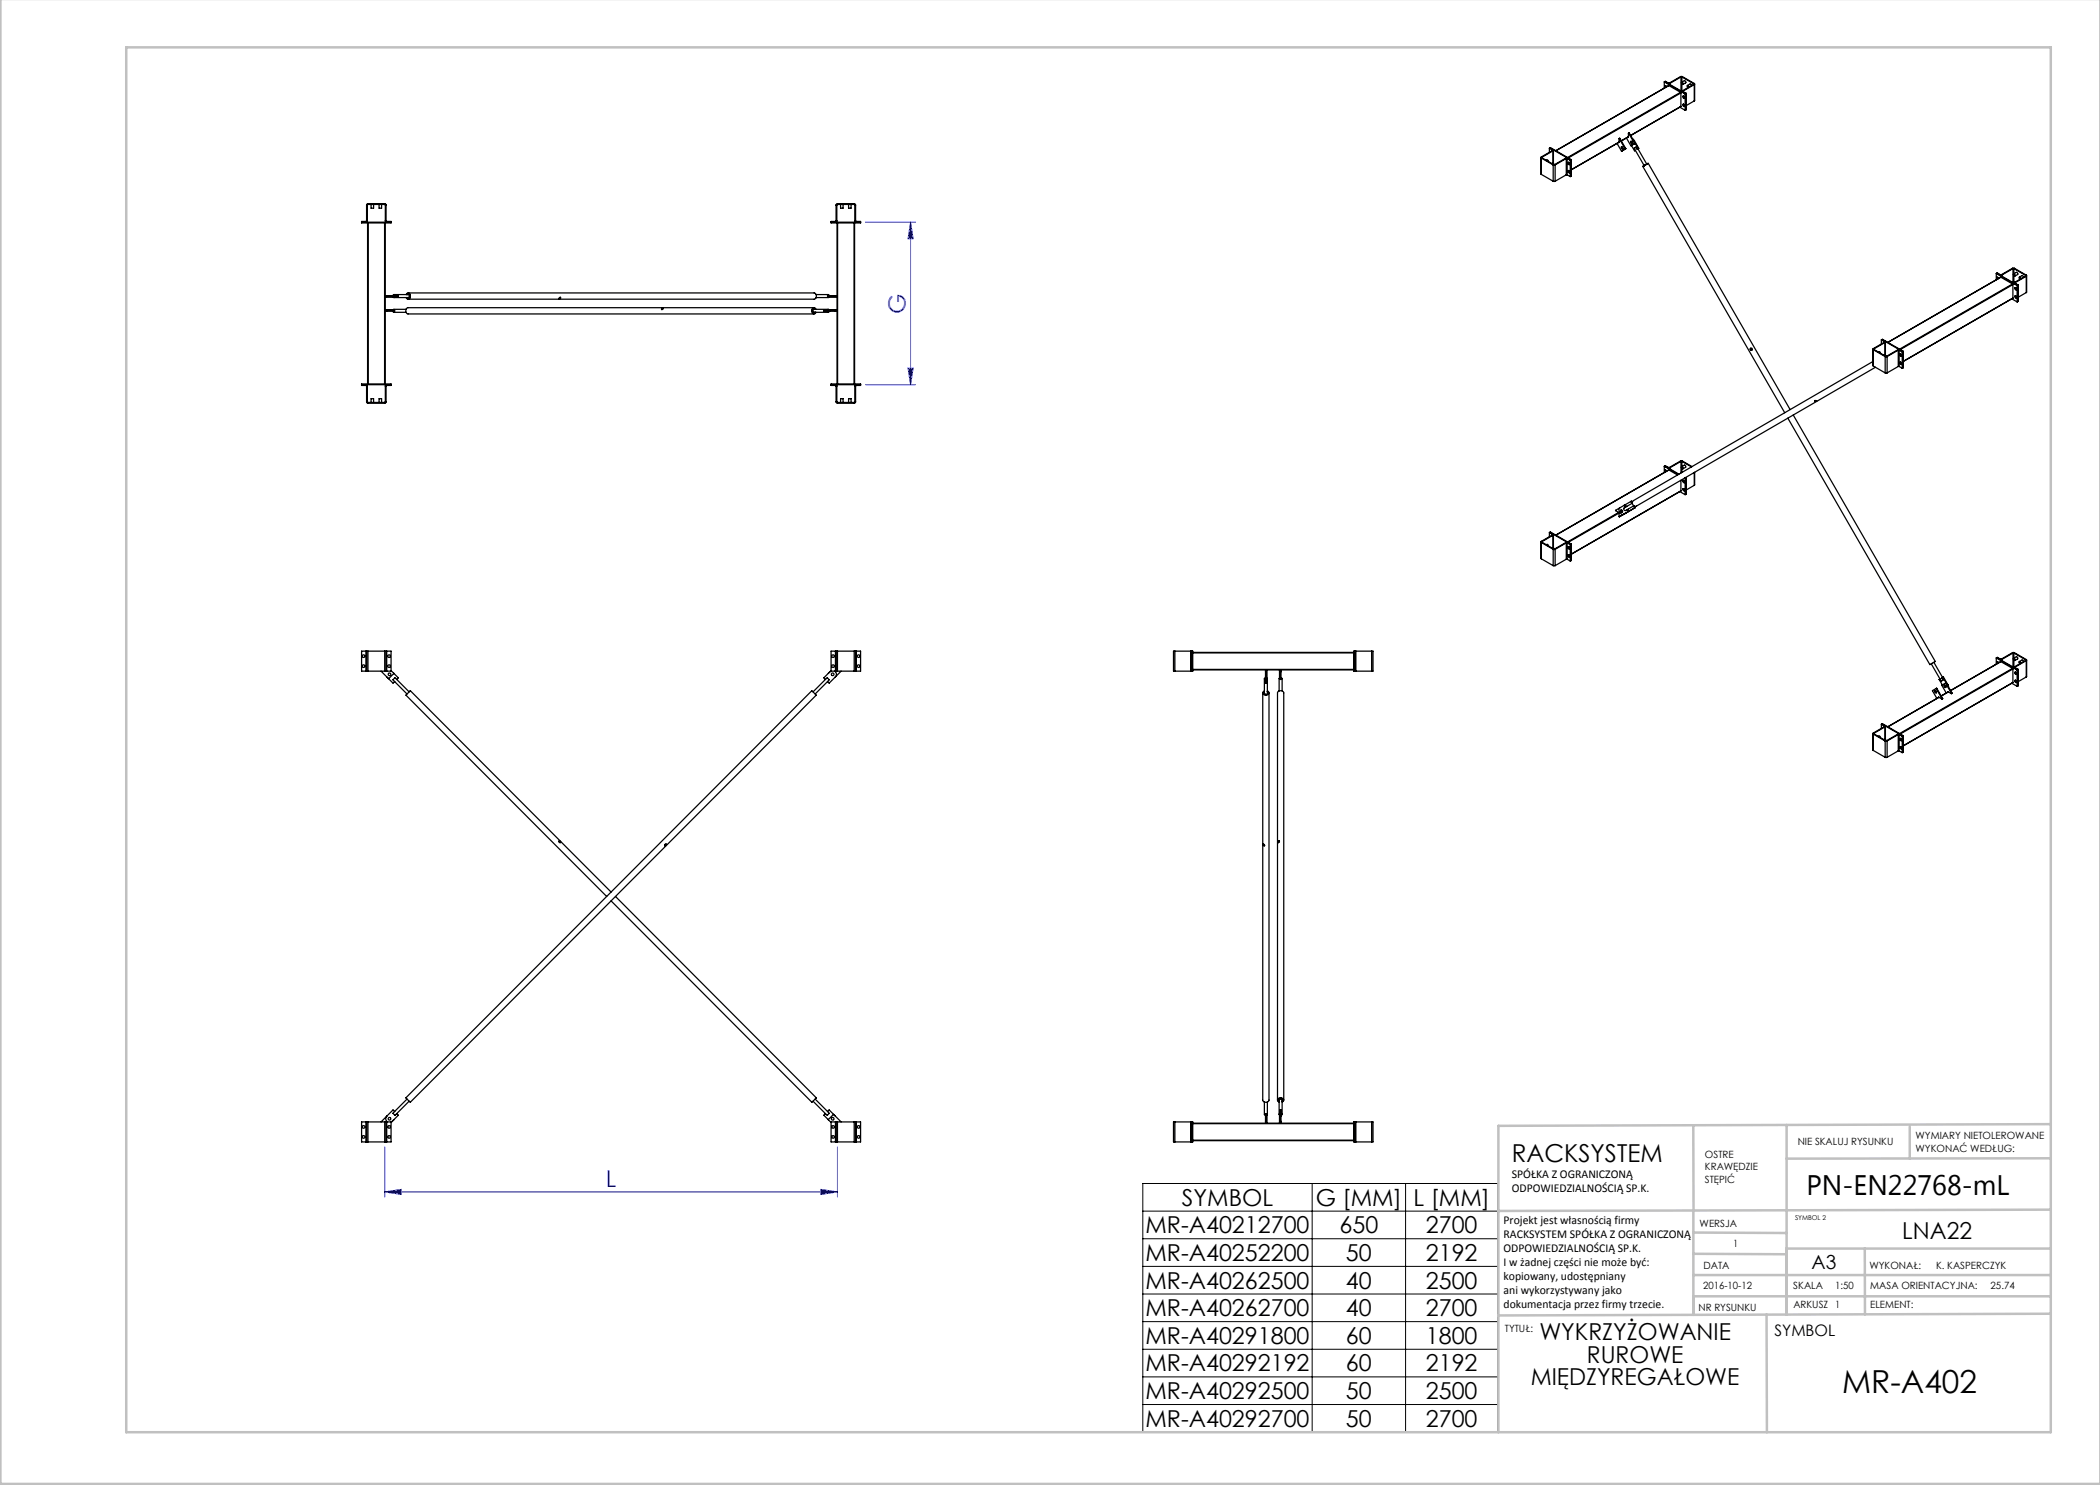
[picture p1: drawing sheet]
<svg xmlns="http://www.w3.org/2000/svg" width="420mm" height="297mm" viewBox="0 0 420 297" stroke-linecap="round" stroke-linejoin="round" font-family="sans-serif">
<path d="M173.1 44.4h10M182.1 44.4l.5 3.3h-1zM182.1 44.4v32.5M173.1 76.9h10M181.6 73.6h1l-.5 3.3zM76.9 238.4l3.3-.5v1zM76.9 229.4v10M76.9 238.4h90.6M164.2 237.9l3.3 .5-3.3 .5zM167.5 229.4v10" fill="none" stroke="#00f" stroke-width=".2"/>
<path d="M228.6 236.7h71v49.7h-71zM262.4 236.7v49.7M281.1 236.7v49.7M228.6 242.2h71M228.6 247.8h71M228.6 253.3h71M228.6 258.8h71M228.6 264.3h71M228.6 269.9h71M228.6 275.4h71M228.6 280.9h71" fill="none" stroke="#000" stroke-width=".2"/>
<g fill="none" stroke="#c0c0c0" stroke-width=".5">
<path d="M.1 -.1v296.9h419.9M25.2 9.5h385v276.9h-385zM338.7 225.2v16.9M357.3 225v37.9M382 225.4v6.3M410.1 224.8l-110.4 .4v61.2M410.1 231.7h-52.8M338.7 259.3h71.5M338.7 255h71.5M338.7 250.8l18.6 .1M338.7 246.5l18.6 .1M338.7 242.1v20.9"/>
<path d="M373 249.7v13.2M410.1 241.9l-110.4 .3M410.2 249.7h-52.9v13.2M353.3 262.9l.1 23.5M410.2 262.7l-110.5 .4"/>
</g>
<g fill="#00f">
<path d="M76.9 238.4l3.3-.5v1zM164.2 237.9l3.3 .5-3.3 .5z"/>
<path d="M181.6 73.6h1l-.5 3.3zM182.1 44.4l.5 3.3h-1z"/>
</g>
<g fill="none" stroke="#000" stroke-width=".25">
<path d="M332.9 16.4v1.2M332.9 16.4l4.1 2.4M333 16.3l4.1 2.4M333 16.3l.7 .3M333 16.3l-.1 .1M333.1 17.1l.1 .3M333.2 17.2l.1 .2M333.3 17.4a.2 .2 0 0 0-.1-.3 .2 .2 0 0 0-.3 .2 .2 .2 0 0 0 .2 .2M333.7 16.6l-.1 .1h.4M333.7 16.6h.2M333.7 17.1h.1M333.8 17.1l-22.6 13"/>
<path d="M333.8 17.1l2.3 1.4M333.9 16.6l.1 .1M334 16.7v.2M336.1 15.3h.4M336.1 15.3l-2.2 1.3M336.1 15.3l.1 .1M336.1 18.5l.1 .1M336.1 18.5l-22.6 13M336.2 18.6v2.7M336.2 18.6l-22.5 13M336.2 15.4h.2M336.2 15.4l-2.2 1.3"/>
<path d="M336.2 15.4v2.8M336.3 16.5a.21 .21 0 0 1 .3 .1 .21 .21 0 0 1-.2 .2zM336.3 16.4l.6-.3 .2 .2v.3l-.5 .3M336.4 15.4l2.3 1.4M336.4 15.4v1M336.4 16.8v1.5M336.4 18.3h.1M336.5 15.3l2.4 1.4M336.5 15.3l-.1 .1M336.5 18.1v.2h.1M336.5 18.1l.1 .1M336.6 19.2a.22 .22 0 0 1 .3 .2 .22 .22 0 0 1-.2 .3z"/>
<path d="M336.6 18.2v.1M336.6 18.3l.6 .4M336.7 19.2l.2 .4M336.8 19.2l.1 .3M337 18.8v3.3M337.1 18.7v3.3M337.1 18.7l-.1 .1M337.2 18.7h-.1M337.2 18.7v3.2l-.2 .2M337.5 17.1l.6-.3 .2 .3M337.8 17.4a.22 .22 0 0 0-.2-.3 .22 .22 0 0 0-.3 .2 .22 .22 0 0 0 .3 .2M338.7 16.8v.1"/>
<path d="M338.7 16.9l-2.2 1.2M338.7 16.9h.2M338.9 16.7v.2M338.9 16.9l-2.3 1.3M338.9 16.9v3.3M338.9 16.7l-.2 .1M338.9 16.8v3.4M308.2 31.5l.1 3.4M308.3 31.4v.2M308.3 31.4l.1 .1M308.3 34.9l2.3 1.3M308.3 31.6v3.3"/>
<path d="M308.3 31.6l2.3 1.4M308.4 31.5v.1M308.4 31.6h-.1M308.4 31.6l2.3 1.3M309.3 32.1l.2-.1 .2 .3M309.9 29.6l.6 .4M309.9 29.6v.9M310 29.6l4.2 2.4M310 29.6h-.1M310 29.6l.1-.1 4.2 2.4M310.4 32.7h.3l.1 .2M310.5 30h.2l-.1 .2"/>
<path d="M310.5 30v.1M310.5 30.1l.1 .1M310.5 30.1l-2.2 1.3M310.6 30.2l-2.2 1.3M310.6 30.2v2.4M310.6 33h.4M310.6 36.2h.4M310.6 33v3.2M310.7 30.1v2.6M310.7 32.9h.2M310.7 32.9l-.1 .1M310.9 32.9l.1 .1"/>
<path d="M311 33v3.2M313.1 31.6h.4l-.1 .1M313.1 31.6l-2.2 1.3M313.1 31.6l.2 .1M313.3 31.7h.1M313.3 35h.1M313.3 35l-2.3 1.2M313.3 31.7l-2.3 1.3M313.3 31.7v3.3M313.4 31.7l.6 .4M313.4 35l.6 .3M313.4 31.7v3.3"/>
<path d="M313.6 34.1a.22 .22 0 0 1 .3 .2 .22 .22 0 0 1-.1 .3zM313.6 32.5a.22 .22 0 0 1 .3 .1 .22 .22 0 0 1-.1 .3zM313.7 32.5l.2 .4M313.7 34.1l.2 .4M313.8 32.5l.1 .3M313.8 34.1l.1 .3M313.9 34.2h-.1M314 32.1v3.2M314.2 32l-.2 .1M314.2 32v3.3M314.2 35.3h-.2M314.3 31.9v3.3l-.1 .1"/>
<path d="M314.3 31.9l-.1 .1M323.4 28.7l.9 1.5M323.8 28.4l-9.5 5.6M323.9 27.7l-.1 .8M323.9 27.7l1.1 2.1M324 27.7h-.2M324 27.7h-.1M324 27.7l1.1 2M324.4 29.3l.2 .5M325 29.8l-.7 .4M325.1 29.7l-.8 .5M325.1 29.7l-.1 .1"/>
<path d="M325.3 27.6l.9 1.5 .7-.4M325.7 26.7h.1M325.7 27.3l-1.4 .9M325.7 26.7l-.1 .7M325.7 26.7l1.2 2M325.8 26.6h-.1M325.8 26.6l1.9 3.1M325.8 26.6l-.1 .1M326.1 27.1l10.1-5.8zM326.2 28.3l.3 .4M326.3 28.3l.2 .3M326.5 27.8l.4 .4"/>
<path d="M326.8 29.6l2 3.5M326.8 29.6l.4-.2zM326.9 28.2l.9 1.5-.4 .2-.2-.5M326.9 28.2h-.1M326.9 28.7l.1-.1-.7 .5 .6 1.1 .2-.1M327.6 29.8l1.8 3M328.6 33.3l28.3 49.2M328.7 33.2h.1M328.8 33.1l-.1 .1M329 33l-.4 .3 .2-.2M329 33l-.4 .2 .2-.1M329.4 32.8l.2-.1-.6 .3"/>
<path d="M329.4 32.8l-.4 .2M329.5 32.7l-.8 .5M329.5 32.7l-.1 .1M329.5 32.7h.1M329.6 32.7l28.4 49.2M336 21.4l1 .7M336.6 20.9a.22 .22 0 0 1 .3 .1 .22 .22 0 0 1-.2 .3zM336.7 20.8l.2 .5M336.8 20.9l.1 .2M338.9 20.2l-1.7 .9M72.3 44.4h5.9M73.2 44.3h-.9v.3h5.9v-.3h-.9"/>
<path d="M73.3 44.2l-.1 .1M73.3 41v3.2M73.3 41h.2M73.3 44.2h.2M73.5 44.2l-.2 .2-.1-.1M73.5 41v3.2M73.5 44.6v32.2M73.6 40.7l-.3 .3M73.6 40.9l-.1 .1M73.6 40.7v.2M73.6 40.9h3.3M73.6 40.7h3.3"/>
<path d="M73.6 44.6v32.2M74.2 40.9v.7h.5v-.7M75.8 40.9v.7h.5v-.7M76.9 44.6v32.2M76.9 40.9l.2 .1M76.9 40.7l.3 .3M76.9 40.7v.2M77 59.4h.1M77 59.3h.1M77 44.6v32.2M77.1 44.2l.1 .2 .1-.1M77.1 41h.1"/>
<path d="M77.1 44.2h.1M77.1 41v3.2M77.1 59.3v.1M77.1 59.4h1.6M77.2 44.2l.1 .1M77.2 41v3.2M77.4 59.1h1M77.4 59.1h-.2v.2M77.4 59.1v.2M78.4 59.1h1.3v.2h-2.6M78.4 59.1v.2M78.6 59.1a.2 .2 0 0 1 .2-.2 .2 .2 0 0 1 .2 .2"/>
<path d="M78.7 59.3v.1M78.8 59.4h.1M78.8 59.5h2.8M78.8 58.9h2.8M79 59.3l-.2 .2-.2-.1M81.2 58.9a.47 .47 0 0 1 .7-.2 .47 .47 0 0 1 .2 .7l-.4 .4h-.3l-.2-.3M81.3 58.9a.41 .41 0 0 1 .6-.1 .41 .41 0 0 1 .1 .6l-.1 .2M81.3 59.5l.3 .2 .3-.1M81.4 59.5h.1M81.4 59.5l.3 .1M81.4 59.5l.2 .2M81.5 58.8l-.1 .1"/>
<path d="M81.5 58.8l.4 .1M81.6 59.7h.2M81.6 58.6h81.2a.66 .66 0 0 1 .5 .6 .66 .66 0 0 1-.5 .6h-81.2M81.6 58.9l.2 .2-.1 .4M81.7 58.7l-.2 .1M81.7 59.6l-.1 .1M81.8 58.7l.1 .2M81.9 58.9v.4M81.9 58.9v.1M81.9 59.6h-.2M81.9 59.3v.2M81.9 59.3l-.2 .3"/>
<path d="M82 59.1l-.1 .2M111.9 59.5h.2M112.1 59.5l-.3 .2M163.2 58.9h2.4l.2 .2v.2M165.7 59.3v.1zM165.7 59.4h1.6M165.8 59.4l-2.6 .1M166.2 44.4h5.9M167.1 59.1h-1.6v.2h1.8M167.1 59.1h.2v.2M167.1 59.1v.2M167.1 44.3h-.9v.3h5.9v-.3h-.9"/>
<path d="M167.2 44.2l-.1 .1M167.2 41v3.2M167.2 41h.2M167.2 44.2h.2M167.3 59.3h.1M167.3 59.4h.1M167.3 59.3v.1M167.4 44.2l-.2 .2-.1-.1M167.4 41v3.2M167.4 44.6v32.2M167.5 40.9l-.1 .1M167.5 40.7l-.3 .3"/>
<path d="M167.5 40.7v.2M167.5 40.9h3.3M167.5 40.7h3.3M167.5 44.6v32.2M168.1 40.9v.7h.5v-.7M169.7 40.9v.7h.5v-.7M170.8 44.6v32.2M170.8 40.9l.2 .1M170.8 40.7l.3 .3M170.8 40.7v.2M170.9 44.6v32.2M171 44.2l.1 .2 .1-.1"/>
<path d="M171 41h.1M171 44.2h.1M171 41v3.2M171.1 44.2l.1 .1M171.1 41v3.2M399.3 54.7l4.1 2.4M399.3 54.7v1.2M399.4 54.6l.7 .3M399.4 54.6l4.1 2.5M399.4 54.6l-.1 .1M399.5 55.5l.1 .3M399.6 55.5l.1 .2"/>
<path d="M399.7 55.7a.2 .2 0 0 0-.1-.3 .2 .2 0 0 0-.3 .2 .2 .2 0 0 0 .2 .2M400.1 54.9l-.1 .1h.4M400.1 54.9h.2M400.2 55.4l-22.6 13.1M400.2 55.4l2.3 1.4M400.3 54.9l.1 .1M400.4 55v.2M402.4 59.8l1 .6M402.5 53.7h.4M402.5 53.7h.1M402.5 53.7l-2.2 1.2M402.5 56.8l.1 .1"/>
<path d="M402.5 56.8l-22.6 13M402.6 59.6l-21.9 12.7M402.6 56.9v2.7M402.6 56.9l-22.5 13M402.6 53.7h.2M402.6 53.7l-2.2 1.3M402.6 53.7v2.8M402.7 54.8a.21 .21 0 0 1 .3 .1 .21 .21 0 0 1-.2 .3zM402.7 54.8l.6-.3 .2 .1v.3l-.5 .3M402.8 53.7l2.3 1.4M402.8 53.7v1.1M402.8 55.1v1.5"/>
<path d="M402.8 56.6v.1M402.9 53.7l2.3 1.3M402.9 53.7h-.1M402.9 56.5v.1h.1M402.9 56.5h.1M403 57.6a.22 .22 0 0 1 .3 .1 .22 .22 0 0 1-.2 .3zM403 59.2a.22 .22 0 0 1 .3 .1 .22 .22 0 0 1-.2 .3zM403 56.5v.1M403 56.6l.6 .4M403.1 59.2l.2 .4M403.1 57.5l.2 .4M403.2 57.6l.1 .2"/>
<path d="M403.2 59.2l.1 .3M403.4 57.1v3.3M403.5 57.1v3.2M403.5 57.1h-.1M403.6 57v3.3l-.2 .1M403.6 57l-.1 .1M403.9 55.4l.6-.3 .2 .3M404.2 55.8v-.1a.22 .22 0 0 0-.2-.3 .22 .22 0 0 0-.3 .2 .22 .22 0 0 0 .3 .2v.1M405.1 55.1v.1M405.1 55.2l-2.2 1.3M405.1 55.2l.1 .1M405.2 55v.3"/>
<path d="M405.2 58.5l-1.6 .9M405.2 55.3v3.2M405.2 55.3l-2.2 1.2M405.2 55l-.1 .1M405.3 55.1l-.1 3.4M72.3 76.9h5.9M73.2 77.1l.1-.1 .2 .2M73.2 77.1l.1 .1M73.2 77.1h-.9v-.3h5.9v.3h-.9M73.3 77.2v3.2M73.3 77.2h.2M73.5 77.2v3.2"/>
<path d="M77 62.1h.1M77 61.9h.1M77.1 77.2v3.2M77.1 77.2h.1M77.1 62.1h1.8v.1h-1.5M77.1 61.9h1.6M77.1 61.9v.2M77.2 62.1v.1h.2M77.2 77.2v3.2M77.3 77.1l-.1-.1-.1 .2M77.3 77.1l-.1 .1M77.4 62.1v.1"/>
<path d="M78.6 62.1v.2l.2 .2h2.4M78.7 61.9h.1M78.7 61.9v.2M78.8 62.1h.1M81.2 61.9h-2.6M132.4 61.9h.1M132.7 61.7l-.3 .2M162.5 62.1l-.1 .1M162.5 62.1l.1 .4M162.5 62.4l.1 .1M162.5 61.9v.2M162.5 61.8a.45 .45 0 0 0 0 .6 .45 .45 0 0 0 .6 .1"/>
<path d="M162.5 61.8l.3-.2 .3 .3M162.6 62.5l.3 .1M162.6 62.5l.1 .1M162.7 61.7h.1M162.7 61.8l-.2 .3M162.7 61.8h.3M162.7 61.8h-.2M162.7 61.9l-.1 .3 .2 .3M162.8 62.5h2.8M162.8 61.5h-81.2a.66 .66 0 0 0-.4 .7 .66 .66 0 0 0 .4 .6h81.2M162.8 61.9h2.8M162.8 61.7l-.1 .1"/>
<path d="M162.8 61.7l.2 .1M162.9 62.6l.1-.1zM162.9 62.6l-.2 .1M163 61.8v.1M163.2 61.9a.46 .46 0 0 0-.6-.3 .46 .46 0 0 0-.2 .6l.3 .6 .3-.1 .2-.2M165.4 62.2l.1 .1a.2 .2 0 0 0 .2 .2 .2 .2 0 0 0 .2-.3M165.7 61.9v.2M165.7 61.9h1.6M165.8 61.9h-.2l-.2 .2M166 62.2h1.1M166 62.1v.1M166.2 76.9h5.9"/>
<path d="M167.1 62.1v.1M167.1 77.1l.1-.1 .2 .2M167.1 77.1l.1 .1M167.1 77.1h-.9v-.3h5.9v.3h-.9M167.2 77.2v3.2M167.2 77.2h.2M167.3 62.1v.1h-.2M167.3 62.1h.1M167.3 61.9h.1M167.3 62.1h-2.5v.1h1.2M167.3 61.9v.2M167.4 77.2v3.2"/>
<path d="M171 77.2h.1M171 77.2v3.2M171.1 77.2v3.2M171.2 77.1l-.1-.1-.1 .2M171.2 77.1l-.1 .1M350.2 69.6l-.1 .1a.21 .21 0 0 0 0 .2 .21 .21 0 0 0 .3 .1M374.6 72.3l-47.9 27.8a.64 .64 0 0 0-.1 .8 .64 .64 0 0 0 .7 .3l47.8-27.7M374.6 69.8l.1 3.4M374.7 69.7v.2M374.7 73.2l2.3 1.4M374.7 69.9v3.3M374.7 69.7l.1 .1"/>
<path d="M374.7 69.9l2.3 1.4M374.8 69.8v.1M374.8 69.9h-.1M374.8 69.9l2.3 1.4M375.7 70.4h.2l.2 .3M376.3 68l.6 .3M376.3 68v.8M376.4 67.9l4.2 2.4M376.4 67.9l-.1 .1M376.4 67.9h.1l4.2 2.4M376.8 71.1l.3-.1 .1 .3M376.9 68.3h.2l-.1 .2"/>
<path d="M376.9 68.3v.1M376.9 68.4l.1 .1M376.9 68.4l-2.2 1.3M377 68.5l-2.2 1.3M377 68.5v2.5M377 71.3h.4M377 74.6h.4M377 71.3v3.3M377.1 68.4v2.6M377.1 71.3h.2M377.1 71.3h-.1M377.3 71.3h.1"/>
<path d="M377.4 71.3v3.3M379.5 70h.4h-.1M379.5 70l-2.2 1.3M379.5 70h.2M379.7 70h.1M379.7 73.3h.1M379.7 70v3.3M379.7 70l-2.3 1.3M379.7 73.3l-2.3 1.3M379.8 70l.6 .4M379.8 70v3.3M379.8 73.3l.6 .4"/>
<path d="M380 72.5a.22 .22 0 0 1 .3 .1 .22 .22 0 0 1-.1 .3zM380 70.8a.22 .22 0 0 1 .3 .2 .22 .22 0 0 1-.1 .3zM380.1 70.8l.2 .4M380.1 72.4l.2 .4M380.2 70.8l.1 .3M380.2 72.5l.1 .2M380.2 72.5h.1M380.4 70.4v3.3M380.6 70.3v3.3M380.6 70.3l-.2 .1M380.6 73.6l-.2 .1M380.7 70.3h-.1"/>
<path d="M380.7 70.3v3.2l-.1 .1M73.3 80.4l.3 .2M73.3 80.4h.2M73.5 80.4l.1 .1M73.6 80.5v.1M73.6 80.6h3.3M73.6 80.5h3.3M74.2 80.5v-.8h.5v.8M75.8 80.5v-.8h.5v.8M76.9 80.5v.1M77.1 80.4l-.2 .1M77.1 80.4h.1"/>
<path d="M77.2 80.4l-.3 .2M167.2 80.4l.3 .2M167.2 80.4h.2M167.4 80.4l.1 .1M167.5 80.5v.1M167.5 80.6h3.3M167.5 80.5h3.3M168.1 80.5v-.8h.5v.8M169.7 80.5v-.8h.5v.8M170.8 80.5v.1M171 80.4l-.2 .1M171 80.4h.1"/>
<path d="M171.1 80.4l-.3 .2M332.9 93.3l.2-.2 .6 .4M332.9 93.3l2.8 1.6M332.9 93.3v1.2M333 93.2l2.8 1.6M333.1 94l.1 .3M333.2 94l.1 .3M333.3 94.2a.2 .2 0 0 0-.1-.2 .2 .2 0 0 0-.3 .1 .2 .2 0 0 0 .2 .3M333.7 93.5l-.1 .1h.4M333.7 93.5h.2M333.8 94l-22.6 13M333.8 94l1.7 1"/>
<path d="M333.9 93.5l.1 .1M334 93.6v.2M336 98.3l1 .6M336.1 92.2h.4M336.1 92.2l-2.2 1.3M336.1 92.2l.1 .1M336.2 98.2h.1M336.2 98.2l-21.9 12.6M336.2 96.1v2.1M336.2 92.3h.2M336.2 92.3l-2.2 1.3M336.2 92.3v2.3"/>
<path d="M336.3 93.4a.2 .2 0 0 1 .3 .1 .2 .2 0 0 1-.2 .2zM336.3 93.3l.6-.3 .2 .2v.2l-.5 .4M336.4 92.3l1.9 1.1M336.4 92.3v1M336.4 93.7v.8M336.5 92.2l-.1 .1M336.5 92.2l1.9 1.1M336.6 97.8a.22 .22 0 0 1 .3 .1 .22 .22 0 0 1-.2 .3zM336.6 96.1a.22 .22 0 0 1 .3 .1 .22 .22 0 0 1-.2 .3zM336.7 96.1l.2 .4M336.7 97.7l.2 .4M336.8 96.1l.1 .3"/>
<path d="M336.8 97.8l.1 .2M336.9 95.6l.1 .1M337 95.7v3.2M337 95.6l.1 3.3M337.1 98.9h-.1M337.1 95.5h.1M337.2 95.5l-.2 .2M337.2 95.5v3.3l-.1 .1M338.9 94.5v2.6M338.9 97.1l-1.7 .9M358.7 83l28.3 49.3-1 .6-28.4-49.3M362.9 80.1l.4 .1-.2 .1z"/>
<path d="M363 80.1l.3 .1M363 80.1h.1M308.2 108.4l.1 3.4M308.3 108.3v.2M308.3 108.5v3.3M308.3 108.5l2.3 1.4M308.3 111.8l2.3 1.3M308.3 108.3h.1M308.4 108.3v.1M308.4 108.4l-.1 .1M308.4 108.4l2.3 1.4M309.3 109l.2-.1 .2 .3"/>
<path d="M309.9 106.5v.8M309.9 106.5l.6 .4M310 106.5l4.2 2.4M310 106.5h-.1M310 106.5l.1-.1 4.2 2.4M310.4 109.6l.2-.1 .2 .3M310.5 106.9h.2l-.1 .1M310.5 106.9v.1M310.5 107l-2.2 1.3M310.5 107h.1M310.6 107l-2.2 1.3M310.6 107v2.5"/>
<path d="M310.6 109.9h.4M310.6 113.1h.4M310.6 109.9v3.2M310.7 106.9v2.7M310.7 109.8h.2M310.7 109.8l-.1 .1M310.9 109.8l.1 .1M311 109.9v3.2M313.1 108.5h.4l-.1 .1M313.1 108.5l-2.2 1.3M313.1 108.5l.2 .1M313.3 108.6h.1"/>
<path d="M313.3 111.8h.1M313.3 108.6v3.2M313.3 108.6l-2.3 1.3M313.3 111.8l-2.3 1.3M313.4 108.6v3.2M313.4 111.8l.6 .4M313.4 108.6l.6 .3M313.6 109.4a.22 .22 0 0 1 .3 .1 .22 .22 0 0 1-.1 .3zM313.6 111a.22 .22 0 0 1 .3 .1 .22 .22 0 0 1-.1 .3zM313.7 109.4l.2 .4M313.7 111l.2 .4M313.8 109.4l.1 .3"/>
<path d="M313.8 111l.1 .3M313.8 111.1h.1M314 108.9v3.3M314.2 108.9v3.2M314.2 108.9h-.2M314.2 112.1l-.2 .1M314.3 108.8v3.3h-.1M314.3 108.8l-.1 .1M323.7 102.5l-10.2 5.9M323.8 102.6l-10.1 5.9M323.9 101.6l-.8 .5 .7 .4v.8l1.2-.6M324 101.6a.87 .87 0 0 0 .7 1.3"/>
<path d="M324.2 102a.22 .22 0 0 1 .3 .1 .22 .22 0 0 1-.2 .3zM324.3 102l.2 .4zM324.4 102l.1 .3M324.4 102.1h.1M324.5 102.2h-.1M324.8 101.1l.3 .4M325 102.7h.1M325.1 101.5l-.3 .2v.3l.2 .1 .3-.1M325.1 102.6h.1M325.2 101.4l-.3-.4-.9 .6M325.3 102l.3 .4 .1-.1M325.5 101.9l.2 .4"/>
<path d="M325.7 102.3l-1.7 1M326.2 100.3l-1.2 .7 .4 .3M326.2 100.3h.1M326.2 100.3l.2 .4M326.3 100.3h-.1M326.3 100.3l.2 .2M326.5 100.6l-1.4 .9M326.7 101.2l.2 .3M326.8 101.2l-1.5 .8M326.8 101.2l.2 .3M326.9 101.5v.1M327 101.5l-1.3 .8v-.5"/>
<path d="M327 101.5h.1M327 101.5l-1.2 .7M327 101.5h-.1M73.2 130.2h.1M73.2 134.2h.1M73.2 130.2h-.9v4h.9M73.2 130.2v4M73.3 134.2h.3M73.3 130.2h.3M73.3 130.2v4M73.6 130.2v4M73.6 134.2h3.3"/>
<path d="M73.6 130.2h3.3M76.2 134.2l1.5 1.5 1-1M76.9 134.2h.3M76.9 130.2h.3M76.9 130.2v4M77.2 134.2h.1M77.2 130.2h.1M77.2 130.2v4M77.3 130.2h.9v4h-.9M77.3 130.2v4M77.4 135.4l1.2 1.2 .3-.3M78.2 134.1l.5 .6"/>
<path d="M78.8 134.7l.9 .9-.4 .3M81.8 138.4l-2.9-2.8-.3 .4 2.8 2.8M162.4 138.1l.9 .9-81.2 81.5-.9-.9zM165.5 136.3l.4-.3-.5-.5-2.8 2.9M165.5 136.3l-2.5 2.5M165.7 134.7h.1M166.2 134.2l-.2 .1M166.2 134.1l-1.4 1.5 .3 .3M166.9 134.2l.4 .5-.2 .7M167.1 134.2h.1M167.1 130.2h.1M167.1 130.2h-.9v4h.9"/>
<path d="M167.1 130.2v4M167.2 134.2h.3M167.2 130.2h.3M167.2 130.2v4M167.5 134.2h3.3M167.5 130.2h3.3M167.5 130.2v4M168.2 134.2l-2.4 2.4-.3-.3M170.8 134.2h.3M170.8 130.2h.3M170.8 130.2v4M171.1 134.2h.1"/>
<path d="M171.1 130.2h.1M171.1 130.2v4M171.2 130.2h.9v4h-.9M171.2 130.2v4M235 130.2h-.3v4h.3M235 134.2h3.1M235 130.2h3.1M235 130.2v4M238.1 130.2h.1M238.1 134.2h.1M238.1 130.2v4M238.2 130.2h.4v4h-.4"/>
<path d="M238.2 130.2v4M238.4 130.2v4M238.6 133.9h32.1M238.6 134h32.1M238.6 130.5h32.1M238.6 130.6h32.1M252.5 138.6v81.4a.66 .66 0 0 0 .7 .5 .66 .66 0 0 0 .6-.5v-81.4M252.7 138.5v.2M252.7 138.7l.4 .2M252.7 138.7l.1 .1M252.8 138.4l-.1 .3M252.8 138.4l-.1 .1"/>
<path d="M252.8 138.9h.3M252.9 138.6v.1M252.9 138.3l-.1 .1M252.9 138.3a.41 .41 0 0 0-.1 .6 .41 .41 0 0 0 .6 0l.3-.3-.2-.3M252.9 138.2a.47 .47 0 0 0-.3 .6 .47 .47 0 0 0 .7 .2l.5-.3-.1-.3-.2-.2M252.9 135.7v2.9M253.1 138.9h.2M253.1 134.3v1.1M253.1 135.5l-.1 .1a.2 .2 0 0 0-.1 .2 .2 .2 0 0 0 .2 .2M253.1 135.4h.1M253.1 134.3h.1M253.2 134.1h-.1v.2"/>
<path d="M253.2 134v.1M253.2 134.1v2.5h-.1v-1.2M253.2 134.1h.2M253.2 135.7h.2M253.4 135.6l.1 .2-.3 .2M253.4 134v.1M253.4 135.7h-.2M253.4 134.1v1.6M253.5 138.3l.1 .2M253.5 135.7v2.9M253.5 138.8l-.4 .1M253.5 138.8l-.2 .1"/>
<path d="M253.6 138.5l-.1 .3M253.6 138.5l.1 .2M253.7 138.7l-.2 .1M253.7 138.7h.1M255.9 135.6l-.1 2.6M255.9 134v.1M255.9 135.7h.1zM255.9 134.1h.1M255.9 134.1v1.6M256 134.1v1.8h.2v-1.6M256 135.6h.3l.1 .1v2.5M256 134.1h.2v.2"/>
<path d="M256 134v.1M256 134.3h.2M270.9 130.2v4M271.1 134.2h.1M271.1 130.2h.1M271.1 130.2h-.4v4h.4M271.1 130.2v4M271.2 134.2h3.1M271.2 130.2h3.1M271.2 130.2v4M274.3 130.2h.3v4h-.3M274.3 130.2v4"/>
<path d="M386.2 132.8l2.1 3.4 .3-.2-.2-.4M386.8 132.5l1.7 3M387 138.1l.3 .4M387.2 137.7l-.7 .4 .9 1.6M387.2 137.7h.1M387.3 137.7l1.1 2.1M387.4 137.7h-.2M387.4 137.7l1.1 2M387.4 137.7h-.1M387.7 139.5l.7 .3M387.8 139.5l-10.2 5.9M387.8 135.9l.7 1.1"/>
<path d="M387.9 135.8l-.1 .1M388 135.8l-.2 .1M388.4 135.6l.3-.2 .9 1.5M388.4 139.8h.1M388.5 135.5l-.1 .1M388.5 139.7l-.1 .1M388.6 135.5l1.8 3.1M388.9 137l.3 .4M389 137.1l.2 .2M389.1 136.6v.1M389.1 136.7l.1-.1-.8 .5 .8 1.5M389.1 136.7l1.2 2"/>
<path d="M389.6 136.9l.1 .5M389.6 136.9l-.1 .1M389.6 138.4l.7 .3M389.6 138.4l-1.4 .8 1.5-.8M390.4 138.6l-.1 .1M399.3 131.6l.2-.1 .6 .3M399.3 131.6v1.2M399.3 131.6l4.1 2.4M399.4 131.5l4.1 2.4v3.3M399.5 132.3l.1 .3M399.6 132.4l.1 .2M399.7 132.6a.2 .2 0 0 0-.1-.3 .2 .2 0 0 0-.3 .2 .2 .2 0 0 0 .2 .2"/>
<path d="M400.1 131.8l-.1 .1h.4M400.1 131.8h.2M400.2 132.3l-10.1 5.8M400.2 132.3l2.3 1.4M400.3 131.8l.1 .1M400.4 131.9v.2M402.4 136.7l1 .6M402.5 130.5h.4M402.5 130.5l.1 .1M402.5 130.5l-2.2 1.3M402.5 133.7l.1 .1M402.5 133.7l-22.6 13"/>
<path d="M402.6 136.5l-21.9 12.7M402.6 133.8v2.7M402.6 133.8l-22.5 13M402.6 136.5l-21.9 12.6M402.6 130.6h.2M402.6 130.6l-2.2 1.3M402.6 130.6v2.8M402.7 131.7a.2 .2 0 0 1 .3 .1 .2 .2 0 0 1-.2 .3zM402.8 130.6l-.1 1.1 .6-.4 .3 .3-.6 .5M402.8 130.6l2.3 1.4M402.8 132v1.5M402.8 133.5h.1"/>
<path d="M402.9 130.5l-.1 .1M402.9 130.5l2.3 1.4M402.9 133.4v.1h.1M402.9 133.4h.1M403 136.1a.22 .22 0 0 1 .3 .1 .22 .22 0 0 1-.2 .3zM403 134.5a.22 .22 0 0 1 .3 .1 .22 .22 0 0 1-.2 .3zM403 133.4v.1M403 133.5l.6 .4M403.1 134.4l.2 .4M403.1 136l.2 .5M403.2 134.5l.1 .2M403.2 136.1l.1 .3"/>
<path d="M403.4 134v3.3M403.5 137.2l-.1 .1M403.6 133.9l-.2 .1M403.6 133.9v3.2l-.1 .1M403.9 132.3l.5-.3 .3 .3M404.2 132.6a.22 .22 0 0 0-.2-.3 .22 .22 0 0 0-.3 .2 .22 .22 0 0 0 .3 .2M405.1 132v.1M405.1 132.1h.1M405.1 132.1l-2.2 1.3M405.2 131.9v.2M405.2 132.1l-2.2 1.3M405.2 132.1v3.3"/>
<path d="M405.2 135.4l-1.6 .9M405.2 131.9l-.1 .1M405.3 132l-.1 3.4M374.6 146.7l.1 3.4M374.7 146.6v.2M374.7 146.8l2.3 1.4M374.7 150.1l2.3 1.4M374.7 146.8v3.3M374.7 146.6l.1 .1M374.8 146.7v.1M374.8 146.8h-.1M374.8 146.8l2.3 1.3"/>
<path d="M375.7 147.3l.2-.1 .2 .3M376.3 144.9l.6 .3M376.3 144.9v.8M376.4 144.8l4.2 2.4M376.4 144.8l-.1 .1M376.4 144.8l.1-.1 4.2 2.4M376.8 147.9h.2l.2 .3M376.9 145.2h.2l-.1 .2M376.9 145.2v.1M376.9 145.3l-2.2 1.3M376.9 145.3l.1 .1M377 145.4l-2.2 1.3"/>
<path d="M377 145.4v2.5M377 148.2h.4M377 151.5h.4M377 148.2v3.3M377.1 145.3v2.6M377.1 148.1h.2M377.1 148.1l-.1 .1M377.3 148.1l.1 .1M377.4 148.2v3.3M379.5 146.8h.4l-.1 .1M379.5 146.8l-2.2 1.3M379.5 146.8l.2 .1"/>
<path d="M379.7 146.9h.1M379.7 150.2h.1M379.7 146.9l-2.3 1.3M379.7 150.2l-2.3 1.3M379.7 146.9v3.3M379.8 150.2l.6 .3M379.8 146.9v3.3M379.8 146.9l.6 .4M380 147.7a.22 .22 0 0 1 .3 .1 .22 .22 0 0 1-.1 .3zM380 149.4a.22 .22 0 0 1 .3 .1 .22 .22 0 0 1-.1 .3zM380.1 147.7l.2 .4M380.1 149.3l.2 .4"/>
<path d="M380.2 147.7l.1 .3M380.2 149.4l.1 .2M380.3 149.4h-.1M380.4 147.3v3.2M380.6 147.2l-.2 .1M380.6 147.2v3.3M380.6 150.5h-.2M380.7 147.1l-.1 .1M380.7 147.1v3.3l-.1 .1M111.8 168.2l.3 .3M122.2 178.4l-40.1-40.3-.9 .9 40.1 40.3M123.1 179.3l40.2 40.3-.9 .9-40.2-40.3"/>
<path d="M133.1 168.8l-.1 .2M133.2 168.8l-.2 .3M252.7 168.8l.2 .3M252.9 169v.1M255.7 168.2l.2 .1-.3 .2zM255.8 168.2v.2M255.9 168.2l-.3 .3M81.4 219.8l-2.8 2.9 .1 .1 .3 .3 2.8-2.9M163 219.8l2.9 2.9-.4 .3-2.9-2.8M255.7 219.8v.4M255.7 219.8v.2M255.9 219.7l-.2 .3"/>
<path d="M255.9 219.7l.5 .1M255.9 219.7l-.2 .1M256.1 219.6l-.2 .1M256.2 219.7l.2 .1M256.4 219.8h.2M256.4 219.8l.2 .2M256.6 219.8v.2M73.2 228.4h.1M73.2 224.4h.1M73.2 224.4v4M73.2 224.4h-.9v4h.9M73.3 224.4h.3"/>
<path d="M73.3 228.4h.3M73.3 224.4v4M73.6 224.4v4M73.6 224.4h3.3M73.6 228.4h3.3M76.9 228.4h.3M76.9 224.4h.3M76.9 224.4v4M77.2 224.4h.1M77.2 228.4h.1M77.2 224.4v4M77.3 224.4v4"/>
<path d="M77.3 224.4h.9v4h-.9M77.4 223.2l-.2 .7 .3 .5M78.4 224.3l-.2 .1M78.8 224h-.1M78.9 222.3l-.3-.3-2.4 2.4M79.3 222.7l.4 .3-1.5 1.5M165.1 222.7l-.3 .3 .9 1M165.5 222.3l.3-.3 1.3 1.2M165.7 224l1-1.1 1.5 1.5M165.7 224l.5 .5M167.1 228.4h.1M167.1 224.4h.1"/>
<path d="M167.1 224.4h-.9v4h.9M167.1 224.4v4M167.2 228.4h.3M167.2 224.4h.3M167.2 224.4v4M167.5 224.4h3.3M167.5 228.4h3.3M167.5 224.4v4M170.8 224.4h.3M170.8 228.4h.3M170.8 224.4v4M171.1 228.4h.1"/>
<path d="M171.1 224.4h.1M171.1 224.4v4M171.2 224.4h.9v4h-.9M171.2 224.4v4M235 224.4h-.3v4h.3M235 224.4h3.1M235 228.4h3.1M235 224.4v4M238.1 224.4h.1M238.1 228.4h.1M238.1 224.4v4M238.2 224.4h.4v4h-.4"/>
<path d="M238.2 224.4v4M238.4 224.4v4M238.6 228.1h32.1M238.6 228h32.1M238.6 224.7h32.1M238.6 224.6h32.1M252.9 220.4v2.5l.1 .1h.2M253.1 224.3v-1.6h.1v1.8M253.1 224.3v.2h.1M253.1 224.3h.1M253.2 224.5v.1M253.2 222.9h.1"/>
<path d="M253.2 222.9h.2M253.2 224.5h.2M253.4 224.5v.1M253.4 222.9h.1M253.4 222.9v1.6M253.5 220.4l-.1 2.6M255.5 220v-81.4a.66 .66 0 0 1 .6-.5 .66 .66 0 0 1 .7 .5v81.4M255.7 220l.1 .3-.1-.1M255.7 220v.2M255.8 222.9v-2.9l.3-.2 .3 .2v2.9M255.8 220.3a.41 .41 0 0 1-.1-.6 .41 .41 0 0 1 .6 0l.3 .3-.2 .3M255.8 220.4a.46 .46 0 0 1-.3-.6 .46 .46 0 0 1 .7-.2l.5 .3v.3l-.3 .2"/>
<path d="M255.9 224.5v.1M255.9 222.9h.1M255.9 224.5h.1M255.9 222.9v1.6M256 222.7l-.2 .1 .1 .2M256 224.5v.1M256 224.3h.2M256 223.2h.2M256.2 223.2v1.1M256.2 224.3v.2h-.2M256.2 222.7h.1a.2 .2 0 0 1 .1 .2 .2 .2 0 0 1-.2 .2M256.2 223.2v-1.2h-.2v2.5"/>
<path d="M256.6 220l-.2 .3zM270.9 224.4v4M271.1 224.4h.1M271.1 228.4h.1M271.1 224.4h-.4v4h.4M271.1 224.4v4M271.2 224.4h3.1M271.2 228.4h3.1M271.2 224.4v4M274.3 224.4h.3v4h-.3M274.3 224.4v4"/>
<circle cx="324.4" cy="29.5" r=".22"/>
<circle cx="326.3" cy="28.5" r=".22"/>
<circle cx="111.9" cy="59.6" r=".18"/>
<circle cx="132.5" cy="61.7" r=".18"/>
<circle cx="350.3" cy="69.8" r=".21"/>
<circle cx="72.7" cy="133.2" r=".26"/>
<circle cx="72.7" cy="131.2" r=".26"/>
<circle cx="77.8" cy="131.2" r=".26"/>
<circle cx="77.8" cy="133.2" r=".26"/>
<circle cx="77.9" cy="134.9" r=".26"/>
<circle cx="166.5" cy="134.9" r=".26"/>
<circle cx="166.6" cy="131.2" r=".26"/>
<circle cx="166.6" cy="133.2" r=".26"/>
<circle cx="171.7" cy="131.2" r=".26"/>
<circle cx="171.7" cy="133.2" r=".26"/>
<circle cx="387.1" cy="138.4" r=".22"/>
<circle cx="389" cy="137.3" r=".22"/>
<circle cx="111.9" cy="168.4" r=".19"/>
<circle cx="133.1" cy="169" r=".19"/>
<circle cx="252.8" cy="169" r=".17"/>
<circle cx="72.7" cy="227.4" r=".26"/>
<circle cx="72.7" cy="225.4" r=".26"/>
<circle cx="77.8" cy="227.4" r=".26"/>
<circle cx="77.8" cy="225.4" r=".26"/>
<circle cx="77.9" cy="223.8" r=".26"/>
<circle cx="166.5" cy="223.8" r=".26"/>
<circle cx="166.6" cy="227.4" r=".26"/>
<circle cx="166.6" cy="225.4" r=".26"/>
<circle cx="171.7" cy="227.4" r=".26"/>
<circle cx="171.7" cy="225.4" r=".26"/>
</g>
<text font-size="6.3" x="368.4" y="278.5">MR-A402</text>
<text font-size="5.6" x="361.3" y="239.1">PN-EN22768-mL</text>
<text font-size="4.9" x="302.4" y="232.4">RACKSYSTEM</text>
<g font-size="4.7" fill="#00f">
<text x="181.1" y="62.7" transform="rotate(-90 181.1 62.7)">G</text>
<text x="121.1" y="237.4">L</text>
</g>
<g font-size="4.7">
<text x="236.4" y="241.1">SYMBOL</text>
<text x="263.2" y="241.1">G [MM]</text>
<text x="282.7" y="241.1">L [MM]</text>
<text x="229.1" y="246.7">MR-A40212700</text>
<text x="267.9" y="246.7">650</text>
<text x="285.2" y="246.7">2700</text>
<text x="380.5" y="247.8">LNA22</text>
<text x="229.1" y="252.2">MR-A40252200</text>
<text x="229.1" y="257.7">MR-A40262500</text>
<text x="269.2" y="252.2">50</text>
<text x="269.2" y="257.7">40</text>
<text x="285.2" y="252.2">2192</text>
<text x="285.2" y="257.7">2500</text>
<text x="229.1" y="263.2">MR-A40262700</text>
<text x="269.2" y="263.2">40</text>
<text x="285.2" y="263.2">2700</text>
<text x="229.1" y="268.8">MR-A40291800</text>
<text x="269.2" y="268.8">60</text>
<text x="285.2" y="268.8">1800</text>
<text x="307.9" y="268.1">WYKRZYŻOWANIE</text>
<text x="229.1" y="274.3">MR-A40292192</text>
<text x="269.2" y="274.3">60</text>
<text x="285.2" y="274.3">2192</text>
<text x="317.4" y="272.6">RUROWE</text>
<text x="229.1" y="279.8">MR-A40292500</text>
<text x="269.2" y="279.8">50</text>
<text x="285.2" y="279.8">2500</text>
<text x="306.1" y="277.1">MIĘDZYREGAŁOWE</text>
<text x="229.1" y="285.3">MR-A40292700</text>
<text x="269.2" y="285.3">50</text>
<text x="285.2" y="285.3">2700</text>
</g>
<text font-size="3.9" x="362.3" y="253.8">A3</text>
<text font-size="3.2" x="354.9" y="267.2">SYMBOL</text>
<g font-size="2.4">
<text x="302.4" y="235.6">SPÓŁKA Z OGRANICZONĄ</text>
<text x="302.4" y="238.4">ODPOWIEDZIALNOŚCIĄ SP.K.</text>
<text x="300.7" y="244.7">Projekt jest własnością firmy</text>
<text x="300.7" y="247.5">RACKSYSTEM SPÓŁKA Z OGRANICZONĄ</text>
<text x="300.7" y="250.3">ODPOWIEDZIALNOŚCIĄ SP.K.</text>
<text x="300.7" y="253.1">I w żadnej części nie może być:</text>
<text x="300.7" y="256">kopiowany, udostępniany</text>
<text x="300.7" y="258.8">ani wykorzystywany jako</text>
<text x="300.7" y="261.6">dokumentacja przez firmy trzecie.</text>
</g>
<g font-size="2">
<text x="383.1" y="227.9">WYMIARY NIETOLEROWANE</text>
<text x="341" y="231.6">OSTRE</text>
<text x="359.5" y="228.9">NIE SKALUJ RYSUNKU</text>
<text x="383.1" y="230.4">WYKONAĆ WEDŁUG:</text>
<text x="341" y="234.1">KRAWĘDZIE</text>
<text x="341" y="236.6">STĘPIĆ</text>
<text x="339.9" y="245.4">WERSJA</text>
<text x="346.6" y="249.5">1</text>
<text x="340.6" y="257.7">2016-10-12</text>
<text x="340.7" y="253.8">DATA</text>
<text x="358.7" y="257.7">SKALA</text>
<text x="367" y="257.7">1:50</text>
<text x="373.9" y="253.8">WYKONAŁ:</text>
<text x="374.1" y="257.7">MASA ORIENTACYJNA:</text>
<text x="387.2" y="253.8">K. KASPERCZYK</text>
<text x="398.1" y="257.7">25.74</text>
<text x="339.7" y="262.3">NR RYSUNKU</text>
<text x="358.7" y="261.7">ARKUSZ 1</text>
<text x="374.1" y="261.7">ELEMENT:</text>
<text x="301" y="266.4">TYTUŁ:</text>
</g>
<text font-size="1.3" x="359" y="244">SYMBOL 2</text>
</svg>
